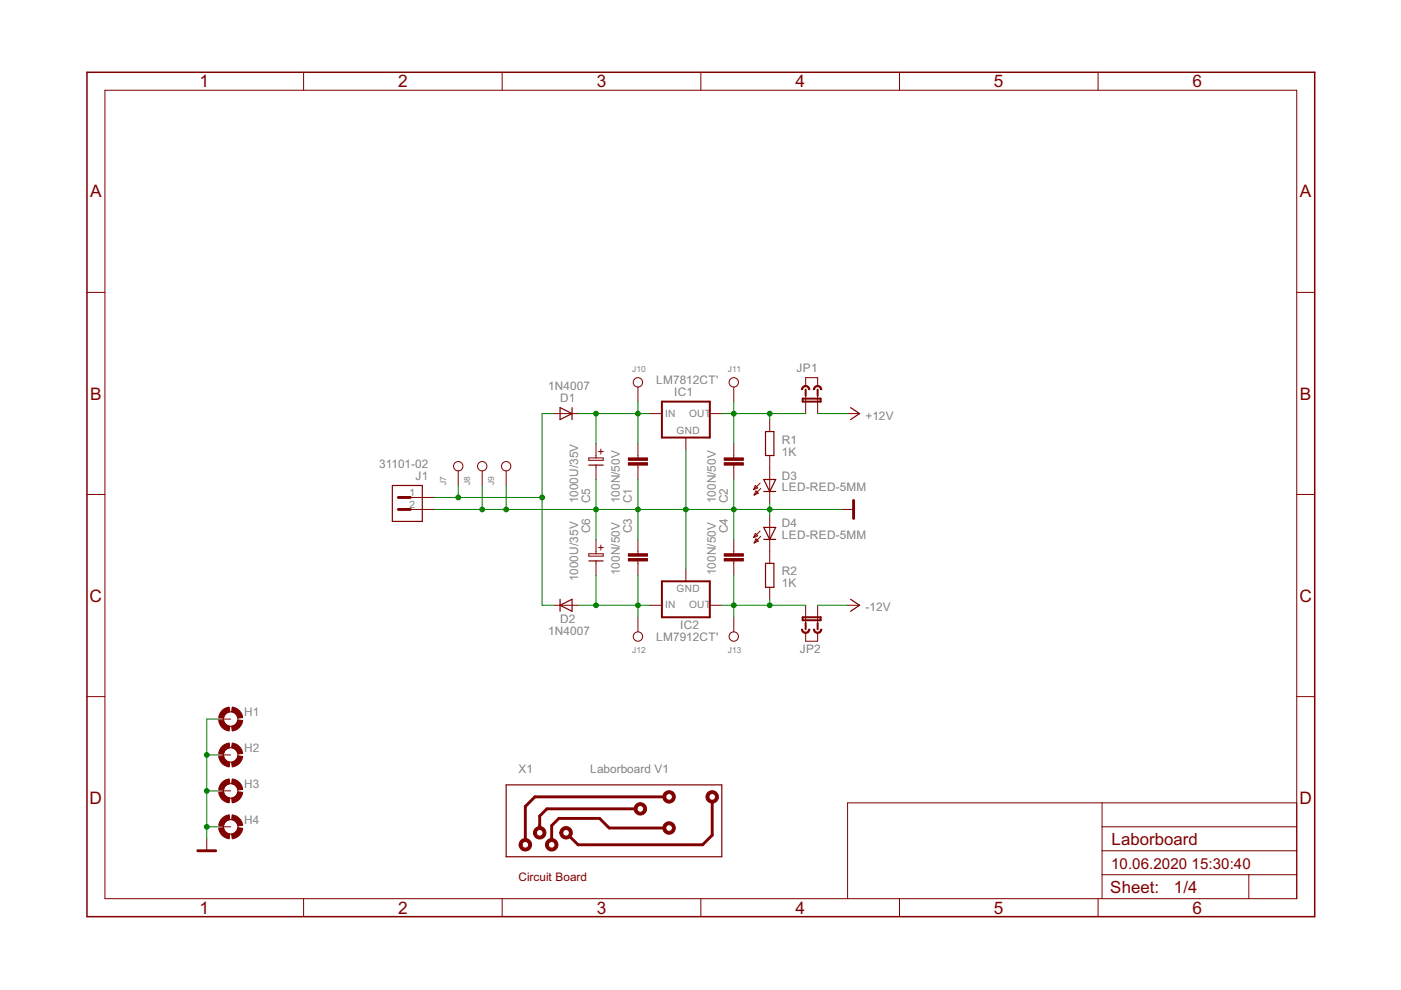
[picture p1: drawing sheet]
<svg xmlns="http://www.w3.org/2000/svg" width="297mm" height="210mm" viewBox="0 0 297 210" stroke-linecap="round" stroke-linejoin="round" font-family="sans-serif">
<path d="M89.5 102.9h.1" fill="none" stroke="#808080" stroke-width=".21"/>
<g fill="#808080" stroke="#808080" stroke-width=".21">
<path d="M170.8 84.5l.2 .1z"/>
<path d="M170.8 131.5h.2z"/>
</g>
<path d="M140.3 85.2h10.2v7.6h-10.2zM170.2 84.5h3.8v.7h-3.8zM170.8 82.6v1.3M173.4 82.6v1.3M140.3 123.3h10.2v7.6h-10.2zM170.2 130.9h3.8v.6h-3.8zM170.8 132.1v1.3M173.4 132.1v1.3" fill="none" stroke="#800000" stroke-width=".42"/>
<g fill="none" stroke="#800000" stroke-width=".21">
<path d="M22.2 19.1h252.7v171.4h-252.7zM64.4 15.3v3.8M106.5 15.3v3.8M148.6 15.3v3.8M190.7 15.3v3.8M232.8 15.3v3.8M18.4 62h3.8M274.9 62h3.8M97.2 99.8v3.1M102.2 99.8v3.1M107.3 99.8v3.1M117.5 87.7h5.1"/>
<path d="M124.8 97.1h3.1v.5h-3.1zM126.4 94v3.1M126.4 98.6v3.1M135.3 82.1v3.1M135.3 94v3.1M135.3 98.6v3.1M137.8 87.7h2.5M145.4 92.8v2.5M150.5 87.7h2.5M155.6 82.1v3.1M155.6 94v3.1M155.6 98.6v3.1"/>
<path d="M163.2 89v2.5M163.2 96.6v10.1M170.8 81.9v-1.8h2.6v1.8M170.8 83.9v3.8M173.4 83.9v3.8M179.7 87.7h2.5M18.4 104.8h3.8M84.5 105.5h7.6M84.5 108h7.6M124.8 117.4h3.1v.5h-3.1zM126.4 114.4v3M126.4 118.9v3.1"/>
<path d="M135.3 114.4v3M135.3 118.9v3.1M155.6 114.4v3M155.6 118.9v3.1M160.1 102.9l.6 .5-.9 .4zM160.1 113.1l.6 .5-.9 .4zM160.3 104.1l.5 .5-.9 .4zM160.3 114.2l.5 .5-.9 .4zM161.2 102.4l-1.4 1.4M161.2 112.6l-1.4 1.4M161.3 103.6l-1.4 1.4M161.3 113.7l-1.4 1.4"/>
<path d="M163.2 109.3v10.1M178.4 108h2.6M274.9 104.8h3.8M117.5 128.3h5.1M135.3 130.9v3.1M137.8 128.3h2.5M145.4 120.7v2.6M150.5 128.3h2.5M155.6 130.9v3.1M163.2 124.5v2.6M170.8 134.2v1.8h2.6v-1.8M170.8 128.3v3.8"/>
<path d="M173.4 128.3v3.8M179.7 128.3h2.5M18.4 147.7h3.8M46.4 152.5h2.5M274.9 147.7h3.8M43.8 177.8v2.6M46.4 175.3h2.5M46.4 160.1h2.5M46.4 167.7h2.5M233.7 170.2v20.3M233.7 175.3h41.2M274.9 170.2h-95.2v20.3"/>
<path d="M64.4 190.5v3.9M106.5 190.5v3.9M148.6 190.5v3.9M190.7 190.5v3.9M232.8 190.5v3.9M233.7 185.5h41.2M233.7 180.4h41.2M264.8 185.5v5"/>
<circle cx="97.2" cy="98.8" r=".99"/>
<circle cx="102.2" cy="98.8" r=".99"/>
<circle cx="107.3" cy="98.8" r=".99"/>
<circle cx="135.3" cy="81.1" r=".99"/>
<circle cx="155.6" cy="81.1" r=".99"/>
<circle cx="135.3" cy="135" r=".99"/>
<circle cx="155.6" cy="135" r=".99"/>
<circle cx="48.9" cy="152.5" r="1.52"/>
<circle cx="48.9" cy="167.7" r="1.52"/>
<circle cx="48.9" cy="160.1" r="1.52"/>
<circle cx="48.9" cy="175.3" r="1.52"/>
</g>
<g fill="#800000" stroke="#800000" stroke-width=".21">
<path d="M133.2 98.1h4.1v.5h-4.1z"/>
<path d="M133.2 97.1h4.1v.5h-4.1z"/>
<path d="M153.5 98.1h4.1v.5h-4.1z"/>
<path d="M153.5 97.1h4.1v.5h-4.1z"/>
<path d="M133.2 118.4h4.1v.5h-4.1z"/>
<path d="M133.2 117.4h4.1v.5h-4.1z"/>
<path d="M153.5 118.4h4.1v.5h-4.1z"/>
<path d="M153.5 117.4h4.1v.5h-4.1z"/>
</g>
<g fill="none" stroke="#800000" stroke-width=".25">
<path d="M118.7 86.4l2.6 1.3-2.6 1.3zM121.3 86.4v2.6M124.8 98.6h3.1M162.3 91.5h1.8v5.1h-1.8zM180.3 86.4l1.9 1.3-1.9 1.3M83.2 102.9h6.3v7.7h-6.3zM124.8 118.9h3.1M161.9 101.7h2.6l-1.3 2.5zM161.9 104.2h2.6M161.9 111.8h2.6l-1.3 2.6zM161.9 114.4h2.6M162.3 119.4h1.8v5.1h-1.8z"/>
<path d="M118.7 128.3l2.6-1.2v2.5zM118.7 127.1v2.5M180.3 127.1l1.9 1.2-1.9 1.3M107.3 166.4h45.7v15.3h-45.7z"/>
</g>
<path d="M84.5 105.5h2.5M84.5 108h2.5M181 106.1v3.8M134.7 171.5h-18.7l-1.6 1.5v2.6M140.8 169h-27.4l-2 2v7.1M140.8 175.6h-11.6l-2.1-2.1h-8.6l-1.5 1.5v3.1M151 170v7.1l-2 2h-26.4l-1.6-1.5M41.9 180.4h3.8" fill="none" stroke="#800000" stroke-width=".61"/>
<path d="M18.4 15.3h260.3v179.1h-260.3z" fill="none" stroke="#800000" stroke-width=".32"/>
<g fill="#800000" stroke="#800000" stroke-width=".21">
<path d="M49.2 149.9a2.52 2.52 0 0 1 2.3 2.2l-1.1 .2-.4-.9-.9-.5z" fill-rule="evenodd"/>
<path d="M46.9 150.8l.7-.6 1-.3 .1 1-.9 .5-.4 .9-1-.2 .1-.6z" fill-rule="evenodd"/>
<path d="M46.4 152.8l1-.1 .4 .8 .9 .5-.1 1a2.48 2.48 0 0 1-2.2-2.2z" fill-rule="evenodd"/>
<path d="M49.1 154l.9-.5 .4-.8 1.1 .1a2.53 2.53 0 0 1-2.3 2.2z" fill-rule="evenodd"/>
<path d="M49.2 157.5a2.53 2.53 0 0 1 2.3 2.2l-1.1 .2-.4-.9-.9-.5z" fill-rule="evenodd"/>
<path d="M46.9 158.4l.7-.5 1-.4 .1 1-.6 .3a1.4 1.4 0 0 0-.7 1.1l-1-.2z" fill-rule="evenodd"/>
<path d="M46.4 160.4l1-.1 .4 .9 .9 .4-.1 1a2.48 2.48 0 0 1-2.2-2.2z" fill-rule="evenodd"/>
<path d="M50.4 160.3l1.1 .1a2.53 2.53 0 0 1-2.3 2.2l-.1-1 .9-.4z" fill-rule="evenodd"/>
<path d="M49.2 165.2a2.53 2.53 0 0 1 2.3 2.2l-1.1 .1-.4-.9-.9-.4z" fill-rule="evenodd"/>
<path d="M46.9 166l.7-.5 1-.3 .1 1-.6 .2a1.4 1.4 0 0 0-.7 1.1l-1-.1z" fill-rule="evenodd"/>
<path d="M46.4 168l1-.1 .4 .9 .9 .4-.1 1a2.48 2.48 0 0 1-2.2-2.2z" fill-rule="evenodd"/>
<path d="M49.1 169.2a1.51 1.51 0 0 0 1.3-1.3l1.1 .1a2.53 2.53 0 0 1-2.3 2.2z" fill-rule="evenodd"/>
<path d="M49.2 172.8a2.59 2.59 0 0 1 2.3 2.2l-1.1 .1-.4-.9-.9-.4z" fill-rule="evenodd"/>
<path d="M46.9 173.7l.7-.6 1-.3 .1 1-.6 .2a1.4 1.4 0 0 0-.7 1.1l-1-.1z" fill-rule="evenodd"/>
<path d="M46.4 175.6l1-.1 .4 .9 .9 .4-.1 1a2.48 2.48 0 0 1-2.2-2.2z" fill-rule="evenodd"/>
<path d="M49.1 176.8a1.51 1.51 0 0 0 1.3-1.3l1.1 .1a2.53 2.53 0 0 1-2.3 2.2z" fill-rule="evenodd"/>
<path d="M170.1 82a.89 .89 0 0 1 1-.2 .89 .89 0 0 1 .6 .8h-.3a.63 .63 0 0 0-.6-.6 .63 .63 0 0 0-.6 .6h-.3z" fill-rule="evenodd"/>
<path d="M172.7 82a.89 .89 0 0 1 1-.2 .89 .89 0 0 1 .5 .8h-.2a.63 .63 0 0 0-.6-.6 .63 .63 0 0 0-.7 .6h-.2z" fill-rule="evenodd"/>
<path d="M172.5 133.4h.2a.63 .63 0 0 0 .7 .6 .63 .63 0 0 0 .6-.6h.2a.89 .89 0 0 1-.8 .9 .89 .89 0 0 1-.9-.9z" fill-rule="evenodd"/>
<path d="M169.9 133.4h.3a.63 .63 0 0 0 .6 .6 .63 .63 0 0 0 .6-.6h.3a.89 .89 0 0 1-.9 .9 .89 .89 0 0 1-.9-.9z" fill-rule="evenodd"/>
<path d="M110.5 178.1a1.32 1.32 0 0 1 2.1 .4 1.32 1.32 0 0 1-.9 1.9 1.32 1.32 0 0 1-1.6-1.3h.6a.71 .71 0 0 1 1-.6 .71 .71 0 0 1 .1 1.2 .71 .71 0 0 1-1.1-.4v-.2h-.6v-.3z" fill-rule="evenodd"/>
<path d="M141 168a1.32 1.32 0 0 1 2 .3 1.32 1.32 0 0 1-.8 1.9 1.32 1.32 0 0 1-1.7-1.2h.6a.71 .71 0 0 1 1-.7 .71 .71 0 0 1 .2 1.1 .71 .71 0 0 1-1.1-.2l-.1-.2h-.6l.2-.7z" fill-rule="evenodd"/>
<path d="M113.6 175.6a1.32 1.32 0 0 1 2 .3 1.32 1.32 0 0 1-.8 1.9 1.32 1.32 0 0 1-1.7-1.2h.6a.71 .71 0 0 1 1.1-.6 .71 .71 0 0 1 .1 1.2 .71 .71 0 0 1-1.2-.4v-.2h-.6l.1-.4z" fill-rule="evenodd"/>
<path d="M134.9 170.5a1.32 1.32 0 0 1 2 .4 1.32 1.32 0 0 1-.8 1.9 1.32 1.32 0 0 1-1.6-1.3h.5a.71 .71 0 0 1 1-.7 .71 .71 0 0 1 .2 1.2 .71 .71 0 0 1-1.1-.3l-.1-.2h-.5v-.4z" fill-rule="evenodd"/>
<path d="M116.1 178.1a1.32 1.32 0 0 1 2 .4 1.32 1.32 0 0 1-.8 1.9 1.32 1.32 0 0 1-1.6-1.3h.6a.71 .71 0 0 1 1-.6 .71 .71 0 0 1 .1 1.2 .71 .71 0 0 1-1.1-.4v-.2h-.6v-.3z" fill-rule="evenodd"/>
<path d="M119.1 175.6a1.32 1.32 0 0 1 2.1 .3 1.32 1.32 0 0 1-.9 1.9 1.32 1.32 0 0 1-1.6-1.2h.6a.71 .71 0 0 1 1-.6 .71 .71 0 0 1 .2 1.2 .71 .71 0 0 1-1.2-.4v-.2h-.6v-.4z" fill-rule="evenodd"/>
<path d="M141 174.6a1.32 1.32 0 0 1 2 .3 1.32 1.32 0 0 1-.8 1.9 1.32 1.32 0 0 1-1.7-1.2h.6a.71 .71 0 0 1 1-.7 .71 .71 0 0 1 .2 1.1 .71 .71 0 0 1-1.1-.2l-.1-.2h-.6l.2-.8z" fill-rule="evenodd"/>
<path d="M150.1 168a1.32 1.32 0 0 1 2.1 .3 1.32 1.32 0 0 1-.9 1.9 1.32 1.32 0 0 1-1.6-1.2h.6a.71 .71 0 0 1 1-.7 .71 .71 0 0 1 .2 1.1 .71 .71 0 0 1-1.2-.2v-.2h-.6l.2-.7z" fill-rule="evenodd"/>
</g>
<g fill="none" stroke="#008000" stroke-width=".21">
<path d="M117.5 87.7h-2.6v40.6h2.6M122.6 87.7h15.2M126.4 87.7v6.3M135.3 85.2v8.8M145.4 95.3v25.4M153 87.7h17.8M155.6 85.2v8.8M163.2 87.7v1.3M173.4 87.7h6.3M92.1 105.5h22.8M92.1 108h86.3M97.2 102.9v2.6"/>
<path d="M102.2 102.9v5.1M107.3 102.9v5.1M126.4 101.7v12.7M135.3 101.7v12.7M155.6 101.7v12.7M163.2 106.7v2.6M122.6 128.3h15.2M126.4 122v6.3M135.3 122v8.9M153 128.3h17.8M155.6 122v8.9M163.2 127.1v1.2"/>
<path d="M173.4 128.3h6.3M46.4 152.5h-2.6v25.3M43.8 160.1h2.6M43.8 167.7h2.6M43.8 175.3h2.6"/>
</g>
<g fill="#008000" stroke="#008000" stroke-width=".21">
<circle cx="135.3" cy="87.7" r=".51"/>
<circle cx="126.4" cy="87.7" r=".51"/>
<circle cx="135.3" cy="128.3" r=".51"/>
<circle cx="126.4" cy="128.3" r=".51"/>
<circle cx="114.9" cy="105.5" r=".51"/>
<circle cx="97.2" cy="105.5" r=".51"/>
<circle cx="155.6" cy="108" r=".51"/>
<circle cx="145.4" cy="108" r=".51"/>
<circle cx="135.3" cy="108" r=".51"/>
<circle cx="126.4" cy="108" r=".51"/>
<circle cx="163.2" cy="108" r=".51"/>
<circle cx="102.2" cy="108" r=".51"/>
<circle cx="107.3" cy="108" r=".51"/>
<circle cx="43.8" cy="160.1" r=".51"/>
<circle cx="43.8" cy="167.7" r=".51"/>
<circle cx="43.8" cy="175.3" r=".51"/>
<circle cx="155.6" cy="87.7" r=".51"/>
<circle cx="163.2" cy="87.7" r=".51"/>
<circle cx="155.6" cy="128.3" r=".51"/>
<circle cx="163.2" cy="128.3" r=".51"/>
</g>
<g font-size="4.1" fill="#800000">
<text x="42.3" y="18.5">1</text>
<text x="84.4" y="18.5">2</text>
<text x="126.5" y="18.5">3</text>
<text x="168.6" y="18.5">4</text>
<text x="210.7" y="18.5">5</text>
<text x="252.9" y="18.5">6</text>
<text x="19.1" y="41.9">A</text>
<text x="275.6" y="41.9">A</text>
<text x="19.1" y="84.7">B</text>
<text x="275.6" y="84.7">B</text>
<text x="19" y="127.6">C</text>
<text x="275.5" y="127.6">C</text>
<text x="19" y="170.4">D</text>
<text x="275.5" y="170.4">D</text>
<text x="42.3" y="193.7">1</text>
<text x="84.4" y="193.7">2</text>
<text x="126.5" y="193.7">3</text>
<text x="168.6" y="193.7">4</text>
<text x="210.7" y="193.7">5</text>
<text x="252.9" y="193.7">6</text>
</g>
<g font-size="4" fill="#800000">
<text x="235.6" y="179.1">Laborboard</text>
<text x="235.4" y="189.4">Sheet:</text>
<text x="248.9" y="189.3">1/4</text>
</g>
<g font-size="3.6" fill="#800000">
<text x="235.6" y="184.2">10.06.2020</text>
<text x="252.6" y="184.2">15:30:40</text>
</g>
<g font-size="2.8" fill="#808080">
<text x="116.2" y="82.6">1N4007</text>
<text x="139.1" y="81.4">LM7812CT'</text>
<text x="142.9" y="83.9">IC1</text>
<text x="168.9" y="78.8">JP1</text>
<text x="118.8" y="85.2">D1</text>
<text x="183.5" y="89">+12V</text>
<text x="165.8" y="94">R1</text>
<text x="80.4" y="99.1">31101-02</text>
<text x="88.1" y="101.7">J1</text>
<text x="165.7" y="96.6">1K</text>
<text x="165.8" y="101.7">D3</text>
<text x="122.6" y="106.7" transform="rotate(-90 122.6 106.7)">1000U/35V</text>
<text x="125.1" y="106.7" transform="rotate(-90 125.1 106.7)">C5</text>
<text x="131.4" y="106.7" transform="rotate(-90 131.4 106.7)">100N/50V</text>
<text x="134" y="106.7" transform="rotate(-90 134 106.7)">C1</text>
<text x="151.8" y="106.7" transform="rotate(-90 151.8 106.7)">100N/50V</text>
<text x="154.3" y="106.7" transform="rotate(-90 154.3 106.7)">C2</text>
<text x="165.8" y="104.2">LED-RED-5MM</text>
<text x="125.1" y="113" transform="rotate(-90 125.1 113)">C6</text>
<text x="134" y="113" transform="rotate(-90 134 113)">C3</text>
<text x="154.3" y="113" transform="rotate(-90 154.3 113)">C4</text>
<text x="165.8" y="111.8">D4</text>
<text x="165.8" y="114.4">LED-RED-5MM</text>
<text x="122.6" y="123.3" transform="rotate(-90 122.6 123.3)">1000U/35V</text>
<text x="131.4" y="122" transform="rotate(-90 131.4 122)">100N/50V</text>
<text x="151.8" y="122" transform="rotate(-90 151.8 122)">100N/50V</text>
<text x="165.7" y="124.5">1K</text>
<text x="165.8" y="122">R2</text>
<text x="183.5" y="129.6">-12V</text>
<text x="116.2" y="134.7">1N4007</text>
<text x="118.8" y="132.1">D2</text>
<text x="139.1" y="135.9">LM7912CT'</text>
<text x="144.2" y="133.4">IC2</text>
<text x="169.6" y="138.5">JP2</text>
<text x="51.7" y="151.9">H1</text>
<text x="51.7" y="159.5">H2</text>
<text x="51.7" y="167.1">H3</text>
<text x="109.9" y="163.9">X1</text>
<text x="125.1" y="163.9">Laborboard V1</text>
<text x="51.7" y="174.7">H4</text>
</g>
<g font-size="2.8" fill="#800000">
<text x="128.3" y="96.5" transform="rotate(-90 128.3 96.5)">+</text>
<text x="128.3" y="116.8" transform="rotate(-90 128.3 116.8)">+</text>
<text x="109.9" y="186.7">Circuit Board</text>
</g>
<g font-size="2.4" fill="#808080">
<text x="141" y="88.3">IN</text>
<text x="146.1" y="88.3">OUT</text>
<text x="143.4" y="92">GND</text>
<text x="86.8" y="105.1">1</text>
<text x="86.8" y="107.7">2</text>
<text x="143.4" y="125.5">GND</text>
<text x="141" y="129">IN</text>
<text x="146.1" y="129">OUT</text>
</g>
<g font-size="2" fill="#808080">
<text x="134" y="78.8">J10</text>
<text x="154.3" y="78.8">J11</text>
<text x="94.6" y="102.9" transform="rotate(-90 94.6 102.9)">J7</text>
<text x="99.7" y="102.9" transform="rotate(-90 99.7 102.9)">J8</text>
<text x="104.8" y="102.9" transform="rotate(-90 104.8 102.9)">J9</text>
<text x="134" y="138.5">J12</text>
<text x="154.3" y="138.5">J13</text>
</g>
</svg>
